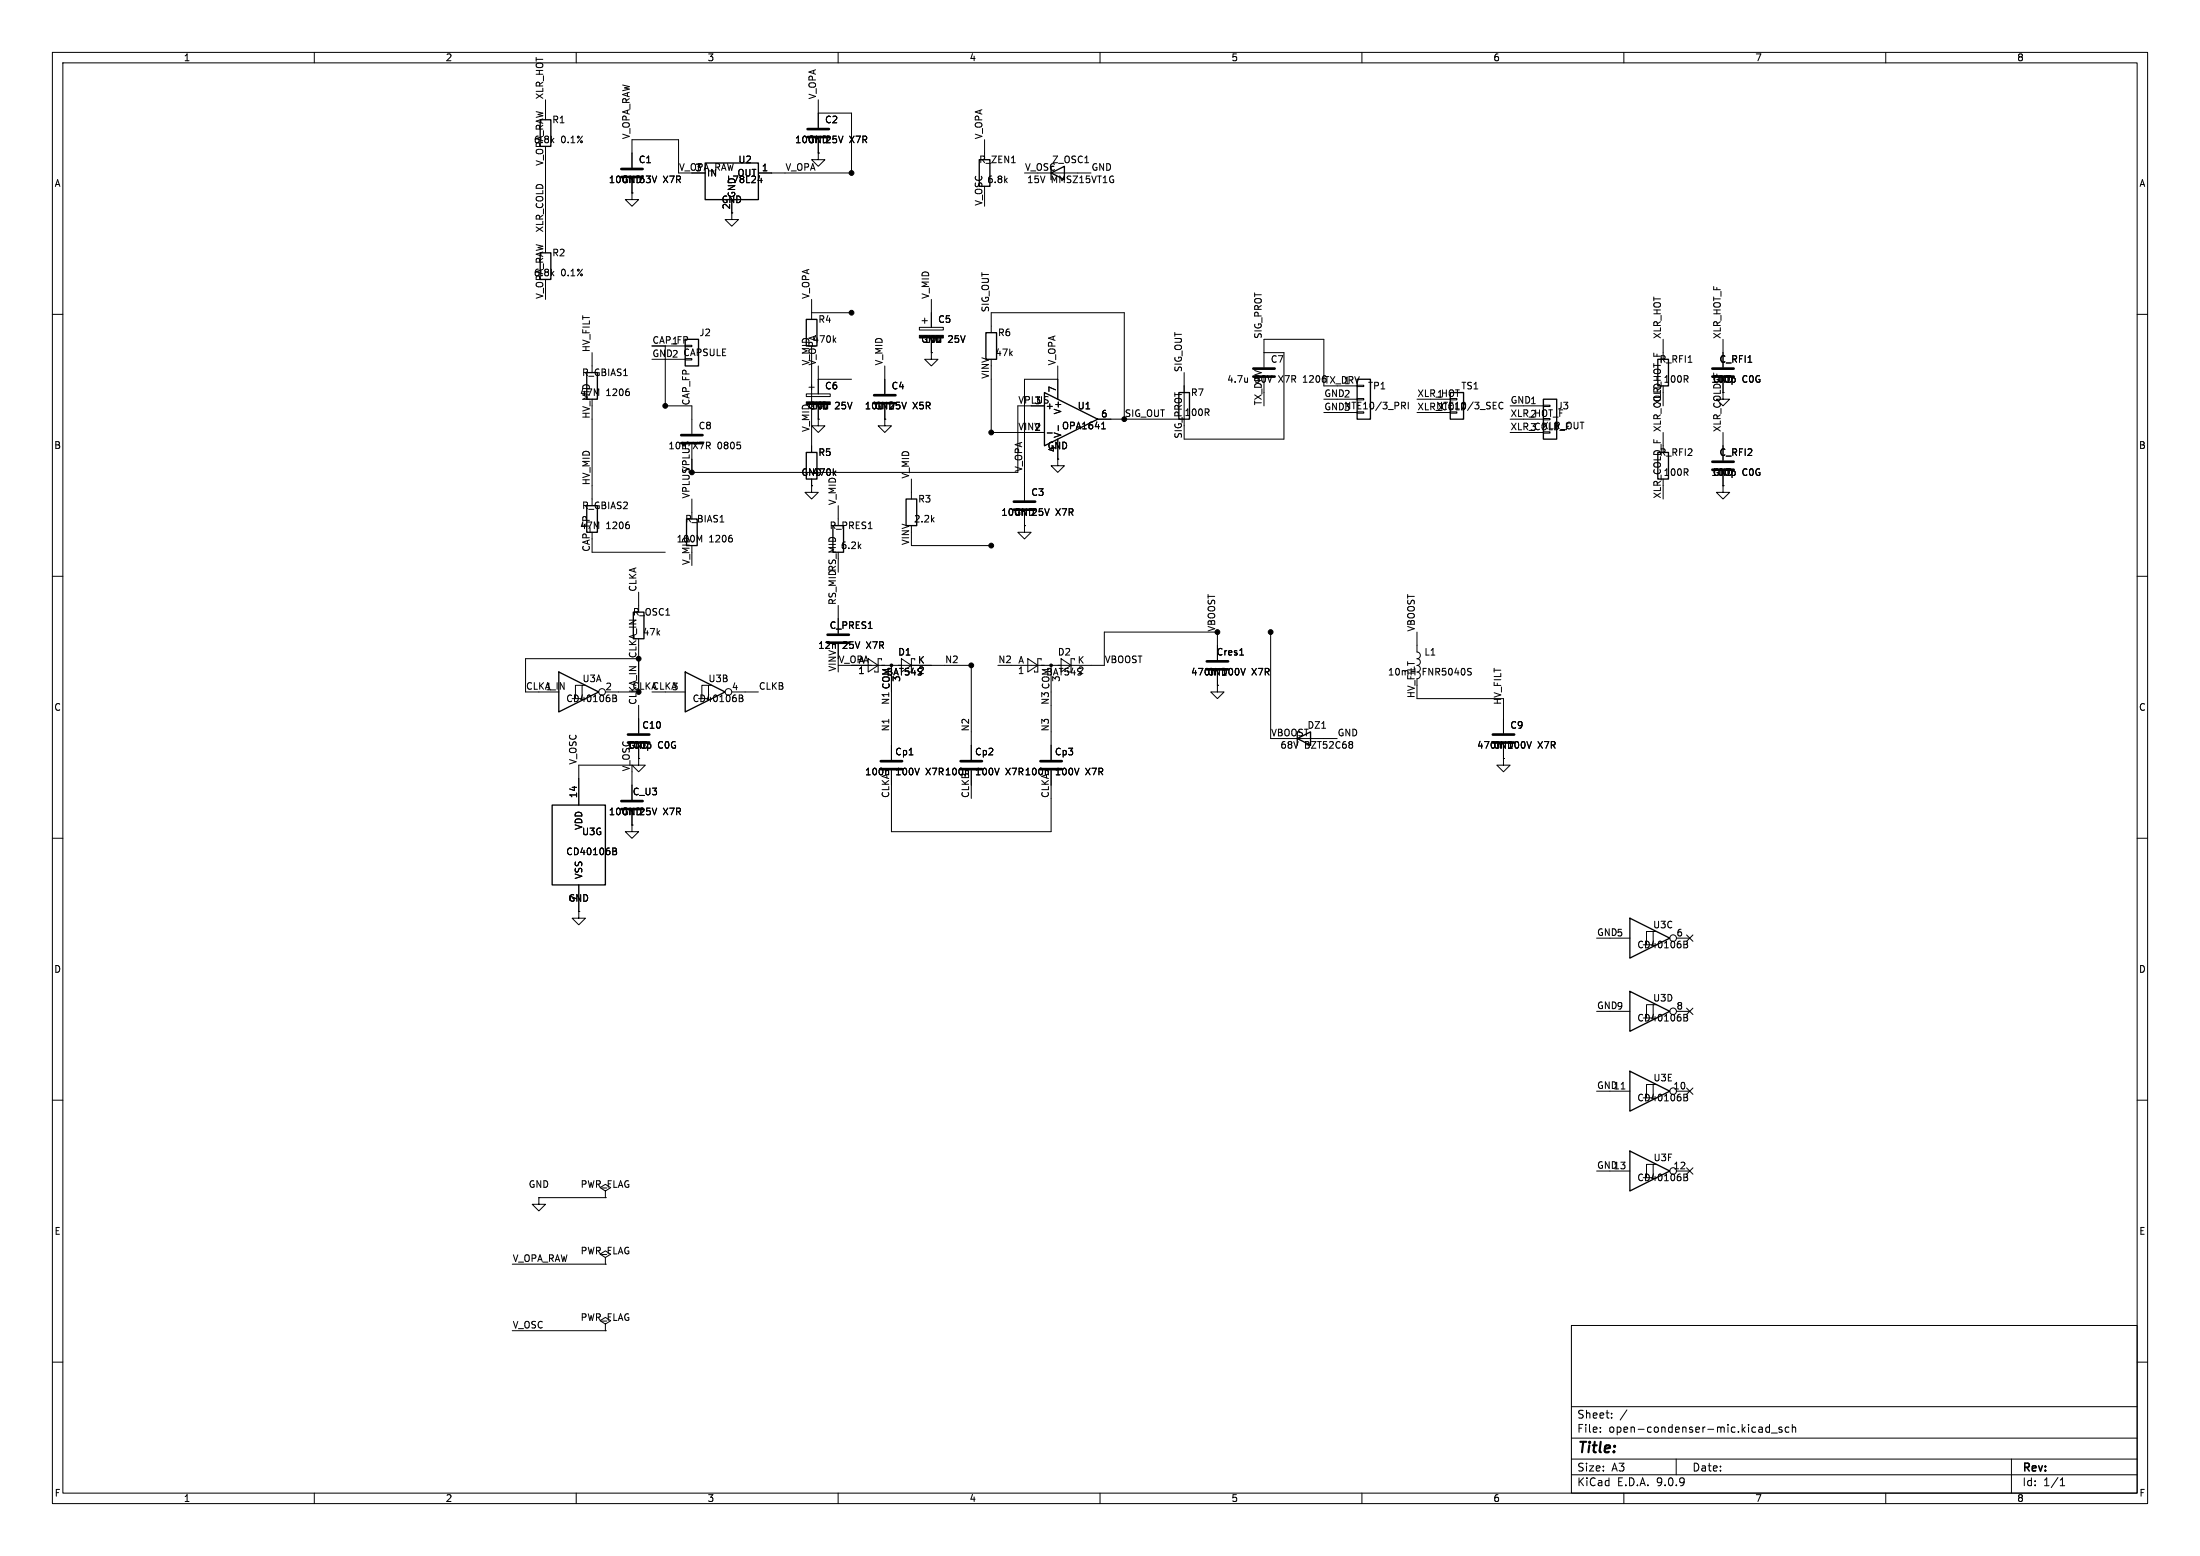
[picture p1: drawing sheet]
<svg xmlns="http://www.w3.org/2000/svg" width="420mm" height="297mm" viewBox="0 0 420 297" stroke-linecap="round" stroke-linejoin="round" font-family="sans-serif">
<g fill="none" stroke="#000" stroke-width=".19">
<path d="M10 10h400v277h-400zM12 12h396v273h-396zM60 10v2M104.1 19.1v2.5M110 10v2M156.2 19.1v5.3M160 10v2M210 10v2M260 10v2M310 10v2M360 10v2M104.1 31.8v15.2"/>
<path d="M120.6 36.8v1.3h1.3l-1.3 1.3-1.2-1.3h1.2M120.6 36.8h.1M120.6 32v-5.3h8.9v6.3M120.6 34v2.8M139.7 38.1v3.8h1.3l-1.3 1.3-1.3-1.3h1.3M144.7 34.4h.8M145.3 34v.9M156.2 29.2v1.3h1.3l-1.3 1.3-1.3-1.3h1.3M156.2 29.2h.1M156.2 26.4v2.8M156.2 21.6h6.4v11.4h-17.8M188 26.7v3.8"/>
<path d="M200.7 33h7.6M154.9 57.2v3.8M154.9 59.7h7.7M177.8 57.2v5.3M10 60h2M113 67.3v3.8M120.1 74.8v.6M127 68.6h3.8M130.8 65.9h1.3v.3h-1.3zM130.8 66h-3.8v11.5h5.1v5.3M153.9 75.2h4.6v.5h-4.6zM154.4 73.9h1"/>
<path d="M154.9 69.9v16.5M156.2 69.9v5.3M156.2 77.2v2.8M156.2 72.4h6.4M159.2 64.9l.4 .4M159.6 64.5l-.5 .5M168.9 69.9v5.3M168.9 77.2v2.8M175.5 62.5h4.6v.5h-4.6zM176 61.2h1M176.5 60.7v1M177.8 67.3v1.3h1.3l-1.3 1.3-1.3-1.3h1.3"/>
<path d="M177.8 67.3h.1M177.8 64.5v2.8M189.2 72.4v10.2h5.1M189.2 63.5v-3.8h25.4v20.3M194.3 77.5v12.7h-62.2M201.9 69.9v6.3M201.9 72.4h-6.3v23.1M226.1 71.1v8.9h-16.6M238.2 72.1v.9M238.2 72.8l-.1 .1M241.3 70.1v-5.3h11.4v8.9M241.3 67.3h3.8v16.5h-19"/>
<path d="M255.3 76.2h3.8M255.3 78.7h3.8M255.3 73.7h3.8M259.1 73.5h1.2v.3h-1.2zM259.1 76.1h1.2v.2h-1.2zM267.6 76.8h.5l.2 .2-.1 .4h-.6M267.9 77.4l.4 .6M268.8 76.8v1.2M273 76.2h3.9M273 78.7h3.9M286.2 77.7l.4 .3 .3-.1M286.9 76.9l-.3-.1-.4 .3"/>
<path d="M290.8 77.5h3.8M294.6 77.3h1.3v.3h-1.3zM317.5 64.8v2.5M328.9 74.9v1.3h1.3l-1.3 1.3-1.2-1.3h1.2M328.9 64.8v5.3M408 60h2M113 80v16.5M130.3 94.2l1.3 .4-1.3 .4M131 93.8l-.1-.6-.2-.2-.3 .1-.1 .7h1.3M131.3 90.7l.3 .3-.2 .4-1.1 .1M131.6 91.9v.6h-1.3M132.1 95.3v3.8"/>
<path d="M154.9 92.7v1.3h1.3l-1.3 1.3-1.2-1.3h1.2M154.9 92.7h.1M154.9 91.4v1.3M156.2 80v1.3h1.3l-1.3 1.3-1.3-1.3h1.3M156.2 80h.1M159.2 90.3l.4 .4M159.6 89.9l-.5 .5M160 96.5v3.8M168.9 80v1.3h1.3l-1.3 1.3-1.3-1.3h1.3M168.9 80h.1M174 91.4v3.9M195.6 97.5v2.8"/>
<path d="M196.8 82.6h2.6M199.9 82.6h1M201.9 87.6v1.3h1.3l-1.3 1.3-1.2-1.3h1.2M201.9 87.6h.1M201.9 83.8v3.8M202 81.2v1M210.3 81.9h.7M210.5 80.8l.2-.2v1.3M290.8 80h3.8M290.8 82.6h3.8M317.5 82.6v2.5M328.9 92.7v1.3h1.3l-1.3 1.3-1.2-1.3h1.2"/>
<path d="M328.9 92.7h.1M328.9 82.6v5.3M328.9 89.9v2.8M10 110h2M113 105.4h14M120.1 100.2v.6M121.9 113v3.8M139.8 102.8v.5M158.2 110.3h1.3M158.3 113.2l-.1 .5 .2 .2h.3l.3-.5 .3-.2 .2 .3-.1 .5M158.9 115.2l-.1-.6-.1-.2-.3 .1-.2 .7h1.3M159.5 114.4l-.6 .5"/>
<path d="M159.5 110.9h-1.3l.9 .4-.9 .4h1.3M159.6 112v1M160 115.6v5.3M174 104.1h15.2M195.6 100.3v1.3h1.2l-1.2 1.3-1.3-1.3h1.3M195.6 100.3h.1M408 110h2M100.3 132.1v-6.4h21.6v6.4M102.9 132.1h3.8M111.1 130.8h-1.2v2.6M111.8 130.8h-.7v2.6h-1.9M115.6 132.1h5"/>
<path d="M117 132.7l.6 .1 .1 .2-.3 .3M117 133.3h.4M117.4 133.3l.3 .2v.3l-.7 .1M121.9 134.6v5.4M127 132.1h3.8M135.3 130.8h-1.3v2.6M135.9 130.8h-.6v2.6h-2M139.7 132.1h5.1M141.1 132.7l.6 .1 .1 .2-.3 .3M141.1 133.3h.4M141.5 133.3l.3 .2v.3l-.7 .1M160 122.9v2.8"/>
<path d="M162.6 127h22.8v18M165.7 125.7l1.9 1.3-1.9 1.3zM168.3 126v-.3h-.7v2.6h-.6v-.3M170.2 127v5.1M170.2 134.6v10.4M172.1 125.7l1.9 1.3-1.9 1.3zM174.6 126v-.3h-.6v2.6M196.2 125.7l1.9 1.3-1.9 1.3zM198.8 126v-.3h-.7v2.6h-.6v-.3M200.7 127v5.1M200.7 134.6v10.4M202.6 125.7l1.9 1.3-1.9 1.3z"/>
<path d="M205.1 126v-.3h-.6v2.6M232.4 130.8v1.3h1.3l-1.3 1.3-1.3-1.3h1.3M232.4 130.8h.1M232.4 126v-5.3h-21.6v6.3h-17.8M232.4 128v2.8M236.7 125h.7M242.6 120.7v20.3M270.5 120.7v3.8a.64 .64 0 0 1 .7 .6 .64 .64 0 0 1-.7 .6M270.5 125.7a.64 .64 0 0 1 .7 .7 .64 .64 0 0 1-.7 .6 .64 .64 0 0 1 .7 .6 .64 .64 0 0 1-.7 .7 .64 .64 0 0 1 .7 .6 .64 .64 0 0 1-.7 .6M270.5 133.4h16.5M280.7 127.6h.2M280.8 128.3l.1 .2-.1 .3"/>
<path d="M287 134.6v5.4M10 160h2M119.3 144.1h.4M119.4 143.5l-.2 .1M120.6 157.5v1.3h1.3l-1.3 1.2-1.2-1.2h1.2M120.6 157.5h.1M120.6 147.3v5.4M120.6 154.7v2.8M120.6 146.1h-10.1v7.6M121.9 144.8v1.3h1.3l-1.3 1.2-1.3-1.2h1.3M121.9 144.8h.1M121.9 142v2.8"/>
<path d="M169.5 147.1l.1 .1M170.2 147.1v2.8M170.2 152.4v6.4h30.5v-6.4M184.7 147.1l.2 .1M185.4 147.1v2.8M199.9 147.1l.2 .1M200.7 147.1v2.8M250.2 141h5.1M258.1 141.6l.1 .2-.1 .2M258.1 142.2l.1 .1-.1 .5M287 144.8v1.3h1.3l-1.3 1.2-1.3-1.2h1.3M287 144.8h.1"/>
<path d="M287 142v2.8M408 160h2M110.5 174v1.3h1.3l-1.3 1.2-1.3-1.2h1.3M110.5 174h.1M110.5 168.9v5.1M117 161.9l.6 .1 .1 .2-.3 .3M117 162.5h.4M117.4 162.5l.3 .2v.3l-.7 .1M307.3 179.1h3.8M315.6 177.8h-1.3v2.5M316.2 177.8h-.6v2.5h-1.9M320 179.1h2.6"/>
<path d="M321.5 179.6l.6 .2v.2l-.2 .3M322 178.5l1.2 1.2M323.2 178.5l-1.2 1.2M307.3 193h3.8M315.6 191.8h-1.3v2.5M316.2 191.8h-.6v2.5h-1.9M320 193h2.6M321.5 193.6l.6 .1v.3l-.2 .2M321.5 180.3h.4M321.5 194.2h.4M321.9 180.3l.3 .2-.1 .3-.6 .1M321.9 194.2l.3 .3-.1 .3-.6 .1"/>
<path d="M322 192.4l1.2 1.2M323.2 192.4l-1.2 1.2M10 210h2M307.3 208.3h3.8M309.5 207.9h.7M315.6 207h-1.3v2.6M316.2 207h-.6v2.6h-1.9M320 208.3h2.6M321.5 208.9l.6 .1v.2l-.2 .3M321.5 209.5h.4M321.9 209.5l.3 .2-.1 .3-.6 .1M322 207.7l1.2 1.2"/>
<path d="M323.2 207.7l-1.2 1.2M408 210h2M102.9 228.6v1.3h1.2l-1.2 1.2-1.3-1.2h1.3M102.9 228.6h.1M102.9 228.6h12.7M115.6 227.3l1-.6-1-.6-1 .6 1 .6v1.3M115.6 228.6h.1M307.3 223.5h3.8M315.6 222.2h-1.3v2.6M316.2 222.2h-.6v2.6h-1.9M320 223.5h2.6M321.5 224.1l.6 .1v.3l-.2 .2"/>
<path d="M321.5 224.7h.4M321.9 224.7l.3 .2-.1 .3-.6 .2M322 222.9l1.2 1.2M323.2 222.9l-1.2 1.2M97.8 254h17.8M97.8 241.3h17.8M115.6 240l1-.6-1-.6-1 .6 1 .6v1.3M115.6 241.3h.1M115.6 252.7l1-.6-1-.6-1 .6 1 .6v1.3M115.6 254h.1M300 253h108v32h-108zM10 260h2"/>
<path d="M300 278.5h108M300 274.5h108M300 268.5h108M305.5 273.2v.2M305.5 272.5v.1M307.7 270.5v.2M307.7 269.8v.1M310.6 269.1l-1.3 1.9M320 278.5v3M337.8 271.9v1.5M337.8 272.5l-.4-.1-.3 .3 .1 .6h.6M338.2 273.5h1.1"/>
<path d="M340.2 272.5l-.4-.1-.2 .2 .1 .2 .5 .2v.3h-.6M341.5 272.5l-.4-.1-.3 .3 .1 .6h.6M342.2 272.5l.2-.1 .3 .1 .1 .9M342.2 271.9v1.5M384 278.5v6.5M408 260h2M60 285v2M110 285v2M160 285v2M210 285v2M260 285v2M300 281.5h108"/>
<path d="M310 285v2M360 285v2M393.3 283.6h.9M393.3 282.5l.4-.4v1.5"/>
<circle cx="114.9" cy="132.1" r=".63"/>
<circle cx="139.1" cy="132.1" r=".63"/>
<circle cx="319.4" cy="179.1" r=".63"/>
<circle cx="319.4" cy="193" r=".63"/>
<circle cx="319.4" cy="208.3" r=".63"/>
<circle cx="319.4" cy="223.5" r=".63"/>
</g>
<g fill="none" stroke="#000" stroke-width=".51">
<path d="M118.6 32.3h4.1M118.6 33.8h4.1M154.2 24.6h4M154.2 26.2h4M166.9 75.4h4M166.9 77h4M239.3 70.4h4M239.3 71.9h4M326.9 70.4h4.1M326.9 71.9h4.1M130 83.1h4.1M130 84.6h4.1"/>
<path d="M193.5 95.8h4.1M193.5 97.3h4.1M326.9 88.1h4.1M326.9 89.7h4.1M158 121.2h4.1M158 122.7h4.1M230.4 126.2h4M230.4 127.8h4M118.6 152.9h4.1M118.6 154.4h4.1M119.9 140.2h4.1M119.9 141.7h4.1"/>
<path d="M168.1 145.3h4.1M168.1 146.8h4.1M183.4 145.3h4.1M183.4 146.8h4.1M198.6 145.3h4.1M198.6 146.8h4.1M285 140.2h4.1M285 141.7h4.1"/>
</g>
<g fill="none" stroke="#000" stroke-width=".25">
<path d="M103.1 22.9h2.1v5h-2.1zM134.6 31.1h10.2v7h-10.2zM186.9 30.5h2.1v5.1h-2.1zM200.7 33l2.5-1.2v2.5zM201.2 31.8h-.5v2.5M103.1 48.3h2.1v5h-2.1zM112 71.1h2v5.1h-2zM130.8 64.8h2.5v5.1h-2.5zM153.9 61h2.1v5h-2.1zM188.2 63.5h2v5.1h-2zM199.4 74.9l10.1 5.1-10.1 5.1zM225 74.9h2.1v5.1h-2.1z"/>
<path d="M259.1 72.4h2.5v7.6h-2.5zM276.9 74.9h2.5v5.1h-2.5zM294.6 76.2h2.6v7.6h-2.6zM316.5 68.6h2v5.1h-2zM112 96.5h2v5.1h-2zM131.1 99.1h2v5h-2zM153.9 86.4h2.1v5h-2.1zM173 95.3h2v5h-2zM316.5 86.4h2v5h-2zM120.9 116.8h2v5.1h-2zM159 100.3h2v5.1h-2zM106.7 128.3l7.6 3.8-7.6 3.8z"/>
<path d="M130.8 128.3l7.6 3.8-7.6 3.8zM248.2 139.7h-.6v2.5M105.4 153.7h10.2v15.2h-10.2zM247.6 141l2.6-1.3v2.5zM311.1 175.3l7.7 3.8-7.7 3.8zM311.1 189.2l7.7 3.8-7.7 3.9zM311.1 204.5l7.7 3.8-7.7 3.8zM311.1 219.7l7.7 3.8-7.7 3.8z"/>
</g>
<g fill="#000" stroke="#000" stroke-width=".19">
<path d="M153.9 76.7h4.6v.5h-4.6zM175.5 64h4.6v.5h-4.6z"/>
<circle cx="162.6" cy="33" r=".46"/>
<circle cx="162.6" cy="59.7" r=".46"/>
<circle cx="127" cy="77.5" r=".46"/>
<circle cx="132.1" cy="90.2" r=".46"/>
<circle cx="189.2" cy="82.6" r=".46"/>
<circle cx="189.2" cy="104.1" r=".46"/>
<circle cx="170.2" cy="127" r=".25"/>
<circle cx="185.4" cy="127" r=".46"/>
<circle cx="200.7" cy="127" r=".25"/>
<circle cx="232.4" cy="120.7" r=".46"/>
<circle cx="242.6" cy="120.7" r=".46"/>
</g>
<text font-size="2.8" x="301" y="277.9">Title:</text>
<g font-size="2.1">
<text x="301" y="273.7">File:</text>
<text x="301" y="271">Sheet:</text>
<text x="307.1" y="273.7">open-condenser-mic.kicad_sch</text>
<text x="301" y="281.1">Size:</text>
<text x="307.6" y="281.1">A3</text>
<text x="323" y="281.1">Date:</text>
<text x="386" y="281.3">Rev:</text>
<text x="301" y="283.9">KiCad</text>
<text x="308.7" y="283.9">E.D.A.</text>
<text x="316.3" y="283.9">9.0.9</text>
<text x="386" y="283.9">Id:</text>
<text x="390.1" y="283.9">1/1</text>
</g>
<g font-size="1.8">
<text x="35" y="11.9">1</text>
<text x="85" y="11.9">2</text>
<text x="135" y="11.9">3</text>
<text x="185" y="11.9">4</text>
<text x="235" y="11.9">5</text>
<text x="285" y="11.9">6</text>
<text x="335" y="11.9">7</text>
<text x="385" y="11.9">8</text>
<text x="103.8" y="19.1" transform="rotate(-90 103.8 19.1)">XLR_HOT</text>
<text x="105.3" y="23.7">R1</text>
<text x="155.9" y="19.1" transform="rotate(-90 155.9 19.1)">V_OPA</text>
<text x="157.4" y="23.7">C2</text>
<text x="101.8" y="27.5">6.8k</text>
<text x="107.1" y="27.5">0.1%</text>
<text x="120.3" y="26.7" transform="rotate(-90 120.3 26.7)">V_OPA_RAW</text>
<text x="151.7" y="27.5">100n</text>
<text x="154.2" y="27.5">GND25V</text>
<text x="162.3" y="27.5">X7R</text>
<text x="187.6" y="26.7" transform="rotate(-90 187.6 26.7)">V_OPA</text>
<text x="10.3" y="35.9">A</text>
<text x="103.8" y="31.8" transform="rotate(-90 103.8 31.8)">V_OPA_RAW</text>
<text x="116.1" y="35.2">100n</text>
<text x="118.6" y="35.2">GND63V</text>
<text x="121.8" y="31.3">C1</text>
<text x="126.8" y="35.2">X7R</text>
<text x="129.5" y="32.7">V_OPA_RAW</text>
<text x="132.6" y="32.8">3</text>
<text x="134.9" y="33.9">IN</text>
<text x="138.7" y="35.2">L78L24</text>
<text x="140.7" y="33.9">OUT</text>
<text x="140.9" y="31.3">U2</text>
<text x="145.3" y="32.8">1</text>
<text x="149.9" y="32.7">V_OPA</text>
<text x="186.8" y="31.3">R_ZEN1</text>
<text x="188.4" y="35.2">6.8k</text>
<text x="195.6" y="32.7">V_OSC</text>
<text x="196" y="35.2">15V</text>
<text x="200.7" y="35.2">MMSZ15VT1G</text>
<text x="200.8" y="31.3">Z_OSC1</text>
<text x="208.3" y="32.7">GND</text>
<text x="408.3" y="35.9">A</text>
<text x="137.7" y="39">GND</text>
<text x="139.4" y="40.1" transform="rotate(-90 139.4 40.1)">2</text>
<text x="140.6" y="37.8" transform="rotate(-90 140.6 37.8)">GND</text>
<text x="187.6" y="39.4" transform="rotate(-90 187.6 39.4)">V_OSC</text>
<text x="103.8" y="44.4" transform="rotate(-90 103.8 44.4)">XLR_COLD</text>
<text x="101.8" y="52.9">6.8k</text>
<text x="105.3" y="49.1">R2</text>
<text x="107.1" y="52.9">0.1%</text>
<text x="103.8" y="57.2" transform="rotate(-90 103.8 57.2)">V_OPA_RAW</text>
<text x="154.6" y="57.2" transform="rotate(-90 154.6 57.2)">V_OPA</text>
<text x="177.5" y="57.2" transform="rotate(-90 177.5 57.2)">V_MID</text>
<text x="188.9" y="59.7" transform="rotate(-90 188.9 59.7)">SIG_OUT</text>
<text x="124.5" y="65.7">CAP_FP</text>
<text x="128.2" y="65.8">1</text>
<text x="133.4" y="64.4">J2</text>
<text x="155.1" y="65.6">470k</text>
<text x="156.1" y="61.8">R4</text>
<text x="176.2" y="65.6">10u</text>
<text x="179" y="61.8">C5</text>
<text x="181" y="65.6">25V</text>
<text x="190.4" y="64.4">R6</text>
<text x="241" y="64.8" transform="rotate(-90 241 64.8)">SIG_PROT</text>
<text x="317.2" y="64.8" transform="rotate(-90 317.2 64.8)">XLR_HOT</text>
<text x="328.6" y="64.8" transform="rotate(-90 328.6 64.8)">XLR_HOT_F</text>
<text x="111" y="72">R_GBIAS1</text>
<text x="112.7" y="67.3" transform="rotate(-90 112.7 67.3)">HV_FILT</text>
<text x="124.5" y="68.2">GND2 CAPSULE</text>
<text x="154.6" y="69.8" transform="rotate(-90 154.6 69.8)">V_MID</text>
<text x="155.9" y="69.8" transform="rotate(-90 155.9 69.8)">V_OPA</text>
<text x="168.6" y="69.8" transform="rotate(-90 168.6 69.8)">V_MID</text>
<text x="189.9" y="68.2">47k</text>
<text x="201.6" y="69.8" transform="rotate(-90 201.6 69.8)">V_OPA</text>
<text x="225.7" y="71.1" transform="rotate(-90 225.7 71.1)">SIG_OUT</text>
<text x="242.5" y="69.4">C7</text>
<text x="316.7" y="69.4">R_RFI1</text>
<text x="328.2" y="69.4">C_RFI1</text>
<text x="110.6" y="75.8">47M</text>
<text x="115.7" y="75.8">1206</text>
<text x="131.7" y="77.5" transform="rotate(-90 131.7 77.5)">CAP_FP</text>
<text x="157.4" y="74.5">C6</text>
<text x="170.1" y="74.5">C4</text>
<text x="188.9" y="72.4" transform="rotate(-90 188.9 72.4)">VINV</text>
<text x="194.3" y="77.1">VPLUS</text>
<text x="197.4" y="77.2">3</text>
<text x="201.7" y="75" transform="rotate(-90 201.7 75)">7</text>
<text x="227.3" y="75.8">R7</text>
<text x="234.2" y="73.3">4.7u</text>
<text x="239.5" y="73.3">50V</text>
<text x="241" y="77.5" transform="rotate(-90 241 77.5)">TX_DRV</text>
<text x="244.2" y="73.3">X7R</text>
<text x="249.1" y="73.3">1206TX_DRV</text>
<text x="252.7" y="75.9">GND2</text>
<text x="256.5" y="73.4">1</text>
<text x="261.1" y="74.5">TP1</text>
<text x="270.5" y="75.9">XLR_HOT</text>
<text x="274.2" y="75.9">1</text>
<text x="278.9" y="74.5">TS1</text>
<text x="288.3" y="77.1">GND1</text>
<text x="317.2" y="77.5" transform="rotate(-90 317.2 77.5)">XLR_HOT_F</text>
<text x="317.5" y="73.3">100R</text>
<text x="326.6" y="73.3">100p</text>
<text x="326.9" y="73.3">GND</text>
<text x="332.6" y="73.3">C0G</text>
<text x="112.7" y="80" transform="rotate(-90 112.7 80)">HV_MID</text>
<text x="133.3" y="82.1">C8</text>
<text x="154.2" y="78.3">GND</text>
<text x="154.6" y="82.5" transform="rotate(-90 154.6 82.5)">V_MID</text>
<text x="154.6" y="78.3">10u</text>
<text x="159.4" y="78.3">25V</text>
<text x="165" y="78.3">10u</text>
<text x="166.9" y="78.3">GND</text>
<text x="169.7" y="78.3">25V</text>
<text x="174.4" y="78.3">X5R</text>
<text x="194.3" y="82.2">VINV</text>
<text x="197.4" y="82.3">2</text>
<text x="199.5" y="78.3">+</text>
<text x="202.6" y="82.1">OPA1641</text>
<text x="202.8" y="83.7" transform="rotate(-90 202.8 83.7)">V-</text>
<text x="202.8" y="79.2" transform="rotate(-90 202.8 79.2)">V+</text>
<text x="205.6" y="78.3">U1</text>
<text x="210.1" y="79.8">6</text>
<text x="214.6" y="79.7">SIG_OUT</text>
<text x="225.7" y="83.8" transform="rotate(-90 225.7 83.8)">SIG_PROT</text>
<text x="226" y="79.6">100R</text>
<text x="252.7" y="78.4">GND3</text>
<text x="256.5" y="78.3">NTE10/3_PRI</text>
<text x="270.5" y="78.4">XLR_COLD</text>
<text x="274.1" y="78.3">NTE10/3_SEC</text>
<text x="274.2" y="78.5">2</text>
<text x="288.3" y="82.2">XLR_COLD_F</text>
<text x="288.3" y="79.7">XLR_HOT_F</text>
<text x="292" y="79.8">2</text>
<text x="292" y="82.3">3</text>
<text x="294.3" y="82.1">XLR_OUT</text>
<text x="297.3" y="78.3">J3</text>
<text x="317.2" y="82.5" transform="rotate(-90 317.2 82.5)">XLR_COLD</text>
<text x="328.6" y="82.5" transform="rotate(-90 328.6 82.5)">XLR_COLD_F</text>
<text x="10.3" y="85.9">B</text>
<text x="127.5" y="86">10n</text>
<text x="132.2" y="86">X7R</text>
<text x="137.1" y="86">0805</text>
<text x="156.1" y="87.2">R5</text>
<text x="199.9" y="86">GND</text>
<text x="201.7" y="86.4" transform="rotate(-90 201.7 86.4)">4</text>
<text x="316.7" y="87.2">R_RFI2</text>
<text x="328.2" y="87.2">C_RFI2</text>
<text x="408.2" y="85.9">B</text>
<text x="112.7" y="92.7" transform="rotate(-90 112.7 92.7)">HV_MID</text>
<text x="131.7" y="90.2" transform="rotate(-90 131.7 90.2)">VPLUS</text>
<text x="152.9" y="91">GND</text>
<text x="155.1" y="91">470k</text>
<text x="173.6" y="91.4" transform="rotate(-90 173.6 91.4)">V_MID</text>
<text x="195.2" y="90.2" transform="rotate(-90 195.2 90.2)">V_OPA</text>
<text x="196.8" y="94.8">C3</text>
<text x="317.2" y="95.2" transform="rotate(-90 317.2 95.2)">XLR_COLD_F</text>
<text x="317.5" y="91">100R</text>
<text x="326.9" y="91">GND</text>
<text x="332.6" y="91">C0G</text>
<text x="110.6" y="101.2">47M</text>
<text x="111" y="97.4">R_GBIAS2</text>
<text x="115.7" y="101.2">1206</text>
<text x="130.7" y="99.9">R_BIAS1</text>
<text x="158.3" y="101.2">R_PRES1</text>
<text x="159.7" y="96.5" transform="rotate(-90 159.7 96.5)">V_MID</text>
<text x="174.4" y="99.9">2.2k</text>
<text x="175.2" y="96.1">R3</text>
<text x="191.1" y="98.7">100n</text>
<text x="193.5" y="98.7">GND25V</text>
<text x="201.7" y="98.7">X7R</text>
<text x="112.7" y="105.4" transform="rotate(-90 112.7 105.4)">CAP_FP</text>
<text x="129.1" y="103.7">100M</text>
<text x="131.7" y="107.9" transform="rotate(-90 131.7 107.9)">V_MID</text>
<text x="135.3" y="103.7">1206</text>
<text x="160.4" y="105">6.2k</text>
<text x="173.6" y="104.1" transform="rotate(-90 173.6 104.1)">VINV</text>
<text x="121.6" y="113" transform="rotate(-90 121.6 113)">CLKA</text>
<text x="159.7" y="109.2" transform="rotate(-90 159.7 109.2)">RS_MID</text>
<text x="120.7" y="117.7">R_OSC1</text>
<text x="121.6" y="125.7" transform="rotate(-90 121.6 125.7)">CLKA_IN</text>
<text x="122.6" y="121.5">47k</text>
<text x="156.1" y="124.1">12n</text>
<text x="158.3" y="120.2">C_PRES1</text>
<text x="160.8" y="124.1">25V</text>
<text x="165.5" y="124.1">X7R</text>
<text x="171.4" y="125.3">D1</text>
<text x="201.9" y="125.3">D2</text>
<text x="232.1" y="120.7" transform="rotate(-90 232.1 120.7)">VBOOST</text>
<text x="232.2" y="125.3">Cres1</text>
<text x="270.2" y="120.7" transform="rotate(-90 270.2 120.7)">VBOOST</text>
<text x="271.8" y="125.3">L1</text>
<text x="100.3" y="131.7">CLKA_IN</text>
<text x="104.1" y="131.8">1</text>
<text x="111.1" y="130.4">U3A</text>
<text x="115.5" y="131.8">2</text>
<text x="120.6" y="131.7">CLKA</text>
<text x="124.5" y="131.7">CLKA</text>
<text x="128.2" y="131.8">3</text>
<text x="135.2" y="130.4">U3B</text>
<text x="139.6" y="131.8">4</text>
<text x="144.8" y="131.7">CLKB</text>
<text x="159.7" y="128.3" transform="rotate(-90 159.7 128.3)">VINV</text>
<text x="160" y="126.7">V_OPA</text>
<text x="163.8" y="129">1</text>
<text x="163.8" y="126.7">A</text>
<text x="169.1" y="129.1">BAT54S2</text>
<text x="169.9" y="131.7" transform="rotate(-90 169.9 131.7)">COM</text>
<text x="172.2" y="130.2" transform="rotate(-90 172.2 130.2)">3</text>
<text x="175.2" y="126.7">K</text>
<text x="180.3" y="126.7">N2</text>
<text x="190.5" y="126.7">N2</text>
<text x="194.2" y="129">1</text>
<text x="194.3" y="126.7">A</text>
<text x="199.6" y="129.1">BAT54S2</text>
<text x="202.6" y="130.2" transform="rotate(-90 202.6 130.2)">3</text>
<text x="205.6" y="126.7">K</text>
<text x="210.8" y="126.7">VBOOST</text>
<text x="227.3" y="129.1">470n</text>
<text x="230.4" y="129.1">GND</text>
<text x="233.2" y="129.1">100V</text>
<text x="239.1" y="129.1">X7R</text>
<text x="264.9" y="129.1">10mH</text>
<text x="271.5" y="129.1">FNR5040S</text>
<text x="10.3" y="135.9">C</text>
<text x="108" y="134.2">CD40106B</text>
<text x="121.6" y="134.6" transform="rotate(-90 121.6 134.6)">CLKA_IN</text>
<text x="132.1" y="134.2">CD40106B</text>
<text x="169.8" y="134.6" transform="rotate(-90 169.8 134.6)">N1 COM</text>
<text x="200.3" y="134.6" transform="rotate(-90 200.3 134.6)">N3 COM</text>
<text x="270.2" y="133.3" transform="rotate(-90 270.2 133.3)">HV_FILT</text>
<text x="286.7" y="134.6" transform="rotate(-90 286.7 134.6)">HV_FILT</text>
<text x="408.2" y="135.9">C</text>
<text x="119.9" y="143.1">GND</text>
<text x="122.5" y="139.3">C10</text>
<text x="125.6" y="143.1">C0G</text>
<text x="169.8" y="139.7" transform="rotate(-90 169.8 139.7)">N1</text>
<text x="185.1" y="139.7" transform="rotate(-90 185.1 139.7)">N2</text>
<text x="200.3" y="139.7" transform="rotate(-90 200.3 139.7)">N3</text>
<text x="242.6" y="140.6">VBOOST</text>
<text x="244.3" y="143.1">68V</text>
<text x="249" y="143.1">BZT52C68</text>
<text x="249.5" y="139.3">DZ1</text>
<text x="255.3" y="140.6">GND</text>
<text x="281.9" y="143.1">470n</text>
<text x="285" y="143.1">GND</text>
<text x="287.8" y="143.1">100V</text>
<text x="288.2" y="139.3">C9</text>
<text x="293.7" y="143.1">X7R</text>
<text x="110.1" y="146" transform="rotate(-90 110.1 146)">V_OSC</text>
<text x="120.3" y="147.3" transform="rotate(-90 120.3 147.3)">V_OSC</text>
<text x="165.1" y="148.2">100n</text>
<text x="170.8" y="144.4">Cp1</text>
<text x="171" y="148.2">100V</text>
<text x="176.9" y="148.2">X7R100n</text>
<text x="186" y="144.4">Cp2</text>
<text x="186.2" y="148.2">100V</text>
<text x="192.1" y="148.2">X7R100n</text>
<text x="201.3" y="144.4">Cp3</text>
<text x="201.5" y="148.2">100V</text>
<text x="207.4" y="148.2">X7R</text>
<text x="110.2" y="152.4" transform="rotate(-90 110.2 152.4)">14</text>
<text x="116.1" y="155.8">100n</text>
<text x="118.6" y="155.8">GND25V</text>
<text x="120.7" y="152">C_U3</text>
<text x="126.8" y="155.8">X7R</text>
<text x="169.8" y="152.4" transform="rotate(-90 169.8 152.4)">CLKA</text>
<text x="185.1" y="152.4" transform="rotate(-90 185.1 152.4)">CLKB</text>
<text x="200.3" y="152.4" transform="rotate(-90 200.3 152.4)">CLKA</text>
<text x="111" y="159.6">U3G</text>
<text x="111.4" y="158.5" transform="rotate(-90 111.4 158.5)">VDD</text>
<text x="108" y="163.4">CD40106B</text>
<text x="111.4" y="167.9" transform="rotate(-90 111.4 167.9)">VSS</text>
<text x="108.5" y="172.3">GND</text>
<text x="110.2" y="172.2" transform="rotate(-90 110.2 172.2)">7</text>
<text x="304.8" y="178.7">GND5</text>
<text x="315.5" y="177.4">U3C</text>
<text x="320" y="178.8">6</text>
<text x="10.3" y="185.9">D</text>
<text x="312.5" y="181.2">CD40106B</text>
<text x="408.2" y="185.9">D</text>
<text x="315.5" y="191.4">U3D</text>
<text x="304.8" y="192.7">GND9</text>
<text x="312.5" y="195.2">CD40106B</text>
<text x="320" y="192.8">8</text>
<text x="304.8" y="207.9">GND</text>
<text x="307.9" y="208">11</text>
<text x="315.6" y="206.6">U3E</text>
<text x="319.4" y="208">10</text>
<text x="312.5" y="210.4">CD40106B</text>
<text x="315.6" y="221.8">U3F</text>
<text x="100.8" y="226.9">GND</text>
<text x="110.8" y="226.9">PWR_FLAG</text>
<text x="304.8" y="223.2">GND</text>
<text x="307.9" y="223.3">13</text>
<text x="312.5" y="225.7">CD40106B</text>
<text x="319.4" y="223.3">12</text>
<text x="10.3" y="235.9">E</text>
<text x="110.8" y="239.6">PWR_FLAG</text>
<text x="408.3" y="235.9">E</text>
<text x="97.8" y="241">V_OPA_RAW</text>
<text x="97.8" y="253.7">V_OSC</text>
<text x="110.8" y="252.3">PWR_FLAG</text>
<text x="10.3" y="285.9">F</text>
<text x="35" y="286.9">1</text>
<text x="85" y="286.9">2</text>
<text x="135" y="286.9">3</text>
<text x="185" y="286.9">4</text>
<text x="235" y="286.9">5</text>
<text x="285" y="286.9">6</text>
<text x="335" y="286.9">7</text>
<text x="385" y="286.9">8</text>
<text x="408.3" y="285.9">F</text>
</g>
</svg>
